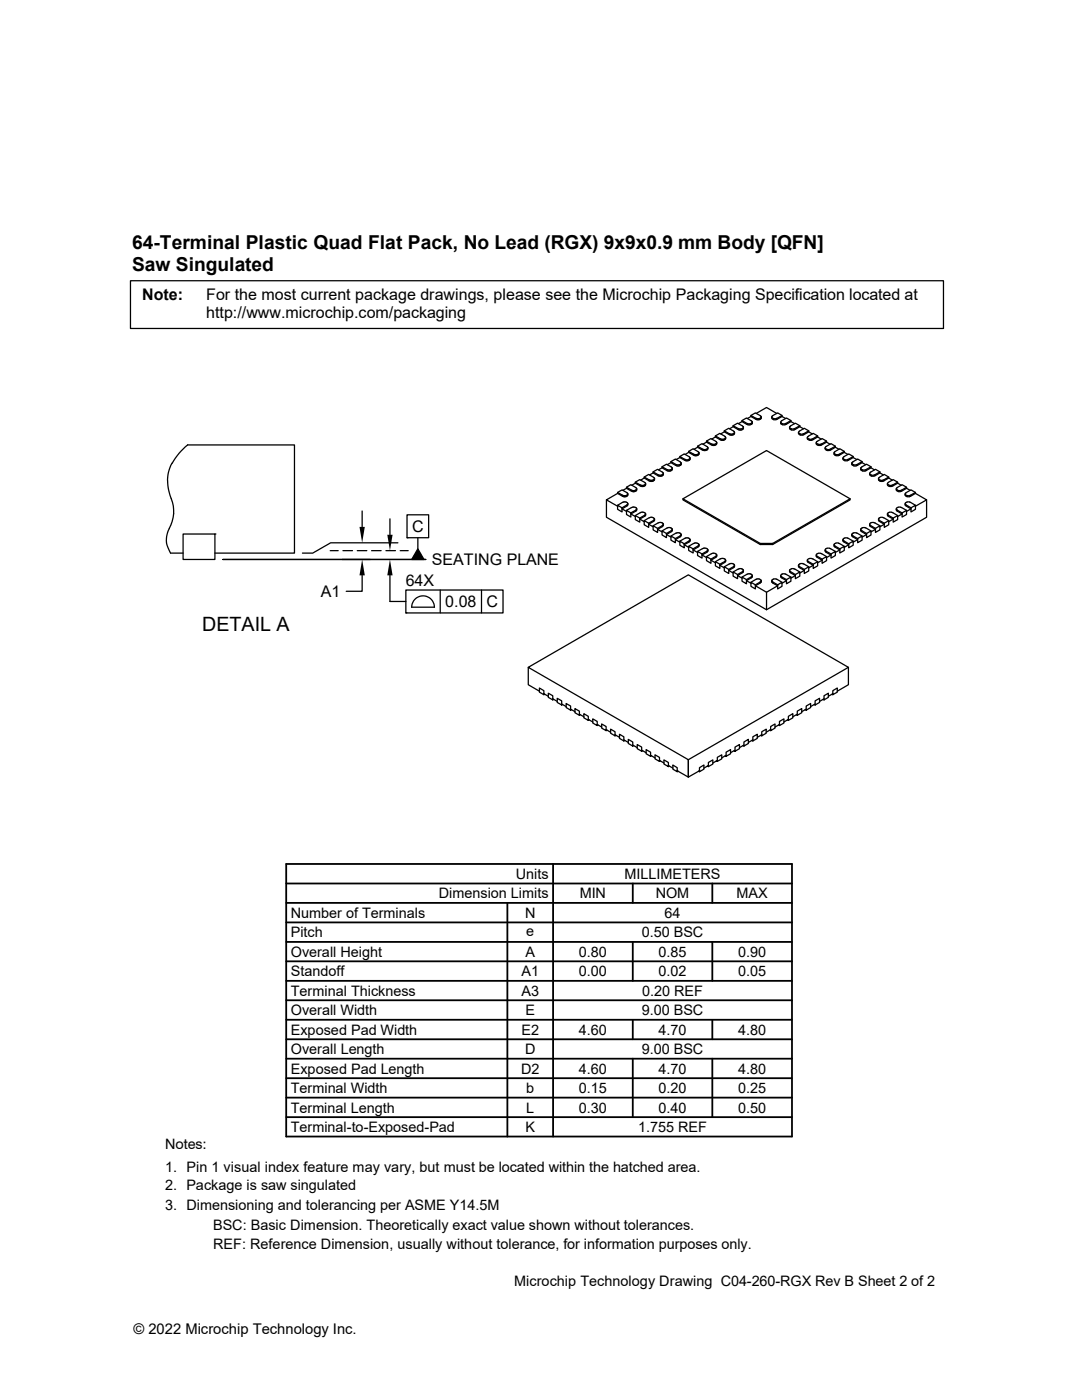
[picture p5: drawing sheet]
<svg xmlns="http://www.w3.org/2000/svg" width="216mm" height="279mm" viewBox="0 0 216 279" stroke-linecap="round" stroke-linejoin="round" font-family="sans-serif">
<g fill="none" stroke="#000" stroke-width=".25">
<path d="M26 56h162.3v9.6h-162.3zM34.3 92.5a8 8 0 0 0-.1 7 6.8 6.8 0 0 1-.4 6M37.4 88.8h21.4v21.6h-15.9M37.4 88.8l-1.7 1.7-1.3 2M121 99.8v3.4l32 18.5 31.9-18.5v-3.4M123.2 98.3l1.2 .6M123.2 98.5l-2.2 1.3 2.2 1.2M124.9 98.9h-.5M125 97.2l1.2 .7 .7-.1M125 97.5l-.7 .4M125.1 98.3l.1 .2M125.1 98.3l-1-.5-.9 .5v.2l1.2 .6 .7-.1"/>
<path d="M125.2 98.9l-.1 .1M125.2 98.4l.1 .2M125.3 98.6l-.4 .3M125.3 98.6l-.1 .3M126.7 98.1h-.5M126.8 96.4l-.7 .4M126.8 96.2l1.1 .6M127 97.4v.2M127 97.5l-1.1-.8-.9 .5v.3l1.2 .6M127 97.6l-.1 .2M127 97.6v.3l-.3 .2M128.4 97.1h-.5"/>
<path d="M128.4 96.9h-.5M128.5 95.4l-.7 .4M128.5 95.2l1.3 .7 .6-.1 .2-.3M128.8 96.6l-.4 .2M128.8 96.5v.4l-.4 .1M128.8 96.5l-.2-.2-.9-.6-.9 .5v.2l1.1 .6M128.8 96.5v.2M130.2 96.1h-.5M130.3 94.2l1.2 .6 .7-.1M130.3 94.4l-.7 .4M130.4 96h-.2M130.4 95.3l.2 .2"/>
<path d="M130.4 95.2l-1-.5-.9 .5v.2l1.2 .6M130.6 95.5v.3l-.2 .1M132 95h-.5M132.1 93.2l1.3 .6 .6-.1 .1-.2M132.1 93.4l-.7 .4M132.2 94.9l-.2 .1M132.3 94.6l-.1 .1M132.3 94.6l-.1-.3-1-.6-.9 .5v.2l1.2 .6M132.4 94.7l-.2 .2M132.4 94.5v.2M133.9 92.3l-.7 .4M133.9 92.1l1.1 .7"/>
<path d="M134 93.2l-1-.6-.9 .6v.2l1.2 .6 .7-.1M134 93.2l.1 .3M134.2 93.5l-.2 .4M135.6 93h-.6M135.6 92.8h-.6M135.7 91.1l.9 .6M135.7 91.3l-.8 .4M135.9 92.3v.1M135.9 92.3l-1.1-.7-.9 .5v.2l1.1 .6M135.9 92.8l-.3 .1M135.9 92.5l-.3 .3M135.9 92.4v.4"/>
<path d="M135.9 92.4v.2M136.3 99.5v.3l15.4 8.9h2.5l15.4-8.9v-.3M137.4 90.1l1.2 .6M137.4 90.3l-.7 .4M137.5 91.1l-1-.5-.8 .5v.2l1.1 .6 .4 .1a.45 .45 0 0 0 .5-.6M137.5 91.2l.2 .2M137.7 91.4l-.5 .4-.5-.1M139.1 90.9h-.5M139.1 90.7h-.5M139.2 89.3l-.7 .4M139.2 89l1.2 .7 .6-.1M139.4 90.3l.1 .1"/>
<path d="M139.4 90.3l-1.1-.7-.9 .5v.2l1.2 .6M139.4 90.7l-.3 .2M139.5 90.4l-.4 .3M139.5 90.4l-.1 .3M141 88l.9 .6M141 88.2l-.7 .4M141.2 89.7l-.5 .2-.5-.1M141.2 89.5l-.1 .1M141.2 89.2l-1.1-.7-.9 .5v.3l1 .5M141.2 89.2v.2M141.2 89.4v.3M141.2 89.4v.1"/>
<path d="M142 88.8l.1 .1M142.6 88.9h-.5M142.7 87l1.2 .7 .7-.1M142.7 87.2l-.7 .4M143 88.2v.1M143 88.2l-1.1-.7-.9 .5v.2l.9 .6M143 88.3l-.1 .2-.4 .2-.5-.1M143 88.3v.4l-.4 .2M143.7 87.8h.2M144.4 87.9h-.5M144.5 86l1.2 .6M144.5 86.2l-.7 .4"/>
<path d="M144.6 87.1l-1-.6-.9 .5v.2l1 .6M144.6 87.1l.2 .1-.1 .2M144.7 87.4l-.1 .1M144.8 87.5l-.4 .3M144.8 87.3v.2M146.2 86.8h-.5M146.2 86.6h-.5M146.3 85.2l-.7 .4M146.3 85l1 .5M146.4 86.5l-.2 .1M146.6 86.3l-.1-.2-1.1-.6-.9 .5v.2l1.2 .6M146.6 86.3l-.2 .2"/>
<path d="M146.6 86.3l-.1 .3-.3 .2M148.1 83.9l1.1 .7M148.1 84.1l-.7 .4M148.3 85.3a.63 .63 0 0 1-.3 .5 .63 .63 0 0 1-.7-.1M148.3 85.3l-.2-.3-.9-.5-.9 .5v.2l1 .5M148.3 85.3l-.1 .2-.4 .1-.5-.1M149.7 84.6h-.5M149.8 82.9l1.2 .6M149.8 83.1l-.7 .4M149.9 84.5l-.2 .1M150.1 84.2l-1.2-.8-.8 .5v.2l1.1 .7h.4l.5-.2M150.1 84.2l-.2 .3"/>
<path d="M150.1 84.2v.4M150.9 82.5l2.1-1.2 2 1.2M151.5 83.5h-.5M151.8 83.1l-1.1-.7-.9 .5v.2l1 .6 .6 .1a.48 .48 0 0 0 .5-.6M151.8 83.1l.1 .1M151.9 83.2l-.4 .3M154 83.2a.63 .63 0 0 0 .4 .6 .63 .63 0 0 0 .6-.1M154.1 83.1a.32 .32 0 0 0 .3 .4M154.1 83.1l1.1-.7 .8 .5v.2l-.9 .6M154.4 83.5h.5M155 83.5h-.1M155.8 84.2v.4"/>
<path d="M156 84l.9-.6 .9 .5v.2l-1.1 .7h-.4l-.5-.2M156 84a.25 .25 0 0 0-.2 .2 .25 .25 0 0 0 .2 .3M156 84.5l.1 .1M156 83.1l.8 .4M156 82.9l-.9 .6M156.1 84.6h.6M157.5 85.3v.2M157.6 85.5l.5 .3 .5-.1M157.8 84.1l.7 .4M157.8 83.9l-1.1 .7M158.6 85.5l-.7 .1a.3 .3 0 0 1-.3-.2 .3 .3 0 0 1 .1-.4l1-.5 .9 .5v.2l-1 .5M159.3 86.3l.1 .4 .3 .1"/>
<path d="M159.6 85.2l.7 .4M159.6 85l-1 .5M159.7 86.8h.5M159.7 86.6a.29 .29 0 0 1-.3-.2 .29 .29 0 0 1 .1-.4l1-.5 .9 .5v.2l-1.2 .6M159.7 86.6h.5M161.1 87.3v.4M161.1 87.2v.2M161.2 87.6l.3 .2M161.2 87.4l.1 .1M161.3 87.1l1-.6 .9 .5v.2l-1 .6M161.3 87.1l-.1 .1M161.4 86l-1.2 .6"/>
<path d="M161.4 86.2l.7 .4M161.5 87.9h.5M162.2 87.8h-.2M162.9 88.3v.4l.4 .2M162.9 88.2a.61 .61 0 0 0 1 .4M162.9 88.2l1.1-.7 .9 .5v.2l-.9 .6M163.2 87.2l.7 .4M163.2 87l-1.2 .7-.7-.1M163.3 88.9h.5M163.9 88.8l-.1 .1M164.7 89.4a.64 .64 0 0 0 .3 .5 .64 .64 0 0 0 .7-.1M164.8 89.1l1-.6 .9 .5v.3l-1 .5"/>
<path d="M164.8 89.1a.25 .25 0 0 0-.1 .2 .25 .25 0 0 0 .1 .3M164.9 88.2l.7 .4M164.9 88l-.9 .6M166.4 90.4l.1 .3M166.5 90.7l.3 .2M166.5 90.3a.32 .32 0 0 0 .3 .4M166.5 90.3l1.1-.7 .9 .5v.2l-1.2 .6M166.7 89l-1.2 .7-.7-.1M166.7 89.3l.7 .4M166.8 90.9h.5M166.8 90.7h.5M168.4 91.1l1-.5 .8 .5v.2l-1.1 .6-.4 .1a.48 .48 0 0 1-.5-.6"/>
<path d="M168.4 91.2a.29 .29 0 0 0-.2 .3 .29 .29 0 0 0 .4 .2h.6M168.5 90.3l.7 .4M168.5 90.1l-1.2 .6M170 92.4v.4M170 92.3v.3M170 92.8l.3 .1M170 92.5l.3 .3M170 92.3l1.1-.7 .9 .5v.2l-1.1 .6M170.2 91.3l.8 .4M170.2 91.1l-.9 .6M170.3 93h.6M170.3 92.8h.6"/>
<path d="M171.7 93.5v.2l.3 .2M171.9 93.2l1-.6 .9 .6v.2l-1.2 .6-.6-.1M172 92.1l-1.1 .7M172 92.3l.7 .4M173.5 94.5l.1 .3 .3 .2M173.6 94.6v-.3l1.1-.6 .9 .5v.2l-1.2 .6M173.8 93.2l-1.2 .6h-.5a.29 .29 0 0 1-.3-.2 .29 .29 0 0 1 .2-.4M173.8 93.4l.7 .4M173.9 95h.5M175.3 95.5v.3l.2 .1M175.5 95.2l.9-.5 .9 .5v.2l-1.1 .6M175.5 96h.2"/>
<path d="M175.6 94.4l.7 .4M175.6 94.2l-1.2 .6h-.4l-.4-.2M175.7 96.1h.5M177.1 96.5v.4l.3 .1M177.1 96.6l.2 .2M177.2 96.8h.2M177.2 96.3l1-.6 .9 .5v.2l-1.2 .6M177.3 96.3l-.2 .2v.2M177.3 95.4l.8 .4M177.3 95.2l-1.1 .6h-.5a.29 .29 0 0 1-.4-.2 .29 .29 0 0 1 .2-.3M177.4 97.1h.5M177.4 96.9h.5"/>
<path d="M178.8 97.6l.1 .3 .3 .2M178.9 97.4v.2l.1 .2M178.9 97.5l1.1-.8 .9 .5v.3l-1.2 .6M179.1 96.2l-1.2 .6M179.1 96.4l.7 .4M179.2 98.1h.5M180.6 98.6l.1 .3M180.7 98.4a.32 .32 0 0 0 .3 .5M180.8 98.3l1-.5 .9 .5v.2l-1.2 .6h-.4l-.4-.2M180.8 98.3l-.1 .2M180.9 97.2l-1.2 .7-.7-.1M180.9 97.5l.7 .4"/>
<path d="M181 98.9h.5M182.7 98.3l-1.2 .6M182.7 98.5l2.2 1.3-2.2 1.2M33.8 105.5a4.5 4.5 0 0 0 .2 4.9h2.5M36.5 106.6h6.4v5.1h-6.4zM42.9 106.6h.1M65.9 109.9h1.6M68.3 111.7h16.7h-40.5h29.4M68.4 109.9h1.9M71.3 109.9h1.9M72.3 114.8v3.2h-3.2M72.3 102v3.2"/>
<path d="M74.1 109.9h2M77 109.9h1.9M77.8 103.5v3.2M77.8 114.8v5.2h3.2M79.4 108.3h-13.4l-3.6 2.1h-2.1M79.9 109.9h1.5M81 117.8h19.4v4.5h-19.4zM81.2 102.7h4.3v4.6h-4.3zM81.2 107.3h.1M83.4 107.3v2.2M83.4 109.5l1.2 2.2h-2.5zM87.8 117.8v4.5"/>
<path d="M96.1 117.8v4.5M123.2 100.8l.9 .5v.9l-.9-.6zM124.4 100.2l-1.2 .6M124.9 100.2h-.5M124.9 100.2l.4 .3M125 101.9l.9 .5v.8l-.9-.5zM125.1 100.8l-1 .5M125.2 100.8l-1.1 .8 .9 .5M125.3 100.5l-.1 .4M125.3 100.5l-.2 .3M126.8 102.9l.9 .5v.8l-.9-.5zM127 101.6l-.1-.3-.6-.1-1.3 .7"/>
<path d="M127 101.6l-.1 .4-1 .6 .9 .5M127 101.6l-1.1 .8M127.9 102.3l-1.1 .6M128.4 102.2h-.5M128.4 102.3h.2M128.5 103.9l.9 .5v.8l-.9-.5zM128.6 103l-.9 .6 .8 .5M128.6 102.3l.2 .3M128.8 102.7l-1.1 .7M128.8 102.6v.2l-.2 .2M128.8 102.6v.1M129.5 103.3l-1 .6"/>
<path d="M129.7 103.3l-.2 .1M130.2 103.3h-.5M130.2 103.3l.4 .3M130.3 104.9l.9 .6v.8l-.9-.6zM130.6 103.6l-.1 .4-1.1 .6 .9 .5M130.6 103.6l-1.2 .8M132.1 106l.9 .5v.8l-.9-.5zM132.2 104.9a.33 .33 0 0 0 .1-.5 .33 .33 0 0 0-.4-.1h-.5l-1.1 .6M132.2 105.1l-1 .5 .9 .6M132.2 104.9l-1 .6M132.4 104.8l-.2 .3M132.4 104.6v.2"/>
<path d="M133.9 107l.9 .5v.8l-.9-.5zM134.1 106l-1.1 .7 .9 .5M134.1 105.5v.1M134.1 105.5l-.3-.2h-.4l-1.3 .7M134.1 105.6l-.1 .3-1 .6M134.2 105.6l-.1 .4M134.9 106.4l-1 .6M134.9 106.4l.7-.1 .3 .4M135.7 108l.8 .5v.8l-.8-.5zM135.7 106.9l-.9 .6M135.9 106.7l-.1 .4-1 .6 .9 .5M135.9 106.7l-.2 .2"/>
<path d="M136.8 107.4l-1.1 .6M137.3 107.4h-.5M137.3 107.4h.2M137.4 109l.9 .5v.9l-.9-.5zM137.5 107.5l.1 .1M137.5 108.2l-1 .5 .9 .5M137.5 107.9l-1 .6M137.6 107.6l.1 .1M137.6 108l-.1 .1M137.7 107.7l-.1 .3M137.7 107.7l-.2 .2M138.4 108.5l-1 .5"/>
<path d="M138.6 108.4l-.2 .1M139.1 108.4h-.5M139.1 108.4l.4 .3M139.2 110l.9 .6v.8l-.9-.5zM139.3 109.2l-1 .5 .9 .6M139.5 108.7l-.2 .5M139.5 108.7l-.1 .2-1.1 .6M140.4 109.4l-1.2 .6M140.9 109.4h-.5M140.9 109.4l.3 .2M141 111.1l.9 .5v.8l-.9-.5zM141.1 110l-1 .6"/>
<path d="M141.2 109.9l-.2 .1M141.2 110.1l-1.1 .7 .9 .5M141.2 109.6v.1M141.2 109.7v.2M141.2 109.7v.4M141.9 110.5l-.9 .6M142.7 112.1l.9 .5v.8l-.9-.5zM142.8 110.5l.2 .3M142.8 111.2l-.9 .6 .8 .5M142.8 110.5l-.3-.1-.5 .1M143 110.8l-.1 .2-1 .6M143 110.8l-.2 .4"/>
<path d="M143.9 111.5l-1.2 .6M144.4 111.5h-.5M144.4 111.5a.32 .32 0 0 1 .3 .4M144.5 113.1l.9 .5v.8l-.9-.5zM144.6 112.1l-1 .5M144.7 111.9l-.1 .1M144.8 112l-.1 .2-1.1 .6 .9 .5M144.8 111.8v.2M146.3 114.2l.9 .5v.8l-.9-.5zM146.4 113.1l-1 .5M146.6 112.8l-.2-.2-.6-.1-1.3 .6M146.6 112.8l-.1 .4-1.1 .6 .9 .6"/>
<path d="M146.6 112.8l-.2 .3M147.3 113.6l-1 .6M147.5 113.5l-.2 .1M148 113.5h-.5M148 113.5l.3 .2M148.1 115.2l.8 .5v.8l-.8-.5zM148.3 113.7v.1M148.3 114.2l-1.1 .7 .9 .5M148.3 113.8l-.1 .2-1 .7M148.3 113.8v.4M149.8 116.2l.9 .5v.8l-.9-.5zM149.9 115.1l-1 .6"/>
<path d="M150.1 114.9l-.2-.3-.5-.1-1.3 .7M150.1 114.9l-.1 .4-1.1 .6 .9 .5M150.1 114.9l-.2 .2M150.8 115.6l-1 .6M151 115.6h-.2M151.5 115.5h-.5M151.5 115.6l.4 .3M151.7 108.5l-15.4-9 16.7-9.6 16.6 9.6-15.4 9M151.8 116l-1.1 .7M151.9 115.9l-.1 .3M151.9 115.9l-.1 .1M153 118.2v3.5"/>
<path d="M154 115.9l.1 .3M154.1 116l1.1 .7M154.1 116.2l1.1 .7-2.2 1.3-2.3-1.3 1.1-.7M154.2 108.5h-2.5v.2M154.2 108.5v.2M154.4 115.6l-.4 .2 .1 .2M154.4 115.5h.5M154.9 115.6h.1M155.1 115.6l.9 .6M155.2 116.7l.8-.5v.8l-.8 .5zM155.8 114.9v.2l.2 .2M156 115.1l.9 .6"/>
<path d="M156 114.6l.5-.1 1.3 .7M156 115.3l.9 .6-.9 .5M156 114.6a.25 .25 0 0 0-.2 .3 .25 .25 0 0 0 .2 .2M156.9 115.7l.9-.5v.8l-.9 .5zM157.5 113.8v.2M157.6 114v.2M157.6 113.7l.1 .3 1 .7M157.6 114.2l1.1 .7-.9 .5M157.9 113.5l-.3 .2M157.9 113.5h.5M158.4 113.5l1.2 .7M158.7 114.7l.9-.5v.8l-.9 .5z"/>
<path d="M159.3 112.8l.1 .4 1.1 .6-.9 .6M159.5 113.1l1 .5M159.5 113.1a.36 .36 0 0 1 0-.6 .36 .36 0 0 1 .5 0l1.4 .6M160.5 113.6l.9-.5v.8l-.9 .5zM161.1 111.8v.3M161.1 111.7v.2M161.2 111.9l.1 .1M161.2 112.1l1.1 .7-.9 .5M161.3 112.1l1 .5M161.5 111.5l-.3 .2M161.5 111.5h.5M162 111.5l1.2 .6"/>
<path d="M162.3 112.6l.9-.5v.8l-.9 .5zM162.9 110.8l.1 .4M163 110.5a.25 .25 0 0 0-.1 .3 .25 .25 0 0 0 .2 .2l.9 .6M163.1 110.5h.8l1 .6M163.1 111.2l.9 .6-.8 .5M164 111.6l.9-.5v.8l-.9 .5zM164.7 109.7v.3l.1 .2M164.7 109.9l.1 .1M164.8 110l1 .6M164.8 110.2l1 .6-.9 .5M164.8 109.5l-.1 .2v.2M165 109.4l-.2 .1"/>
<path d="M165 109.4h.5M165.5 109.4l1.2 .6M165.8 110.6l.9-.6v.9l-.9 .5zM166.4 108.7l.2 .5M166.6 109.2l1 .5-.9 .6M166.8 108.4a.29 .29 0 0 0-.4 .2 .29 .29 0 0 0 .2 .4l1 .5M166.8 108.4h.5M167.3 108.4l.2 .1M167.5 108.5l1 .5M167.6 109.5l.9-.5v.9l-.9 .5zM168.2 107.7l.1 .3M168.3 107.6l-.1 .2 .2 .1"/>
<path d="M168.3 108l1.1 .7-.9 .5M168.4 107.9l1 .6M168.6 107.4l-.3 .2M168.6 107.4h.5M169.1 107.4l1.1 .6M169.4 108.5l.8-.5v.8l-.8 .5zM170 106.7v.3M170 106.6v.2M170 106.8l.2 .1M170 107l1.1 .7-.9 .5M170.2 106.9l.9 .6M171 106.4l-.5-.1-.5 .3"/>
<path d="M171 106.4l1 .6M171.1 107.5l.9-.5v.8l-.9 .5zM171.7 105.6l.1 .4M171.8 105.5l.1 .4 1 .6M171.8 106l1.1 .7-.9 .5M172.8 105.4l-.5-.1-.5 .2M172.8 105.4l1 .6M172.9 106.5l.9-.5v.8l-.9 .5zM173.5 104.6l.2 .5M173.7 105.1l1 .5-.9 .6M174.7 105.5l.9-.6v.8l-.9 .6zM175.3 103.6l.1 .4 1 .6-.8 .5"/>
<path d="M175.6 104.9l-1.1-.6h-.6a.3 .3 0 0 0-.4 .2 .3 .3 0 0 0 .2 .4l1 .6M175.7 103.3a.29 .29 0 0 0-.4 .2 .29 .29 0 0 0 .2 .3l.9 .6M175.7 103.3h.5M176.2 103.3l.1 .1M176.4 103.3l.9 .6M176.4 104.4l.9-.5v.8l-.9 .5zM177.1 102.6v.2l.2 .2M177.1 102.7l.2 .1M177.2 102.8l1 .6M177.2 103l1 .6-.9 .5M177.3 102.3l-.2 .2v.2M177.4 102.3h-.1"/>
<path d="M177.4 102.2h.5M177.9 102.3l1.2 .6M178.2 103.4l.9-.5v.8l-.9 .5zM178.8 101.6l.2 .4 1 .6-.9 .5M180 102.4l.9-.5v.8l-.9 .5zM180.6 100.5l.1 .4M180.7 100.8l.1 .2M180.8 100.8l1 .5M180.8 101l1 .6-.9 .5M180.8 100.3a.25 .25 0 0 0-.2 .2 .25 .25 0 0 0 .2 .3M180.9 101.9l-1.1-.6-.6-.1a.3 .3 0 0 0-.3 .2 .3 .3 0 0 0 .1 .4l1 .6M181 100.2l-.2 .1"/>
<path d="M181 100.2h.5M181.5 100.2l1.2 .6M181.8 101.3l.9-.5v.8l-.9 .6zM81 122.3h.1M82.1 121.2h4.6a2.26 2.26 0 0 0-2.3-2.3 2.26 2.26 0 0 0-2.3 2.3M105.4 133.2v3.5l2.2 1.2M108.5 138.5l.9 .5M108.7 138.6h-.2l-.9-.5v-.8l.9 .5v.8M110.3 139.5l.9 .5M110.5 139.6l-.2 .1-.9-.5v-.9l.9 .6v.8M164.2 139.6l.2 .1 .9-.5v-.9l-.9 .6v.8M164.4 139.5l-.9 .5"/>
<path d="M166 138.6h.2l.9-.5v-.8l-.9 .5v.8M166.2 138.5l-.9 .5M169.3 133.2v3.5l-2.2 1.2M112.1 140.5l.9 .5M112.2 140.6l-.1 .1-.9-.5v-.8l.9 .5v.8M113.9 141.5l.8 .5M114 141.6l-.1 .1-.9-.5v-.8l.9 .5v.8M115.6 142.5l.9 .5M115.8 142.6l-.2 .1-.9-.5v-.8l.9 .5v.8M117.4 143.6l.9 .5M117.6 143.7l-.2 .1-.9-.5v-.9l.9 .6v.8M119.2 144.6l.9 .5"/>
<path d="M119.3 144.7l-.1 .1-.9-.5v-.8l.9 .5v.8M120.9 145.6l.9 .5M121.1 145.7l-.2 .1-.8-.5v-.8l.8 .5v.8M122.7 146.6l.9 .6M122.9 146.7l-.2 .2-.9-.6v-.8l.9 .5v.9M124.5 147.7l.9 .5M124.7 147.8l-.2 .1-.9-.5v-.9l.9 .5v.9M126.3 148.7l.8 .5M126.4 148.8l-.1 .1-.9-.5v-.8l.9 .5v.8M128 149.7l.9 .5M128.2 149.8l-.2 .1-.9-.5v-.8l.9 .5v.8M129.8 150.7l.9 .6"/>
<path d="M130 150.8l-.2 .1-.9-.5v-.8l.9 .5v.8M131.6 151.8l.9 .5M131.8 151.9l-.2 .1-.9-.6v-.8l.9 .6v.8M133.4 152.8l.9 .5M133.5 152.9l-.1 .1-.9-.5v-.8l.9 .5v.8M135.3 153.9l-.2 .1-.8-.5v-.8l.8 .5v.8M139.4 153.9l.2 .1 .9-.5v-.8l-.9 .5v.8M139.6 153.8l-2.2 1.3v-3.5l-32-18.4 32-18.5 31.9 18.5-31.9 18.4v3.5l-2.3-1.3M141.2 152.9l.2 .1 .8-.5v-.8l-.8 .5v.8M141.4 152.8l-.9 .5M142.9 151.9l.2 .1 .9-.6v-.8l-.9 .6v.8M143.1 151.8l-.9 .5"/>
<path d="M144.7 150.8l.2 .1 .9-.5v-.8l-.9 .5v.8M144.9 150.7l-.9 .6M146.5 149.8l.2 .1 .9-.5v-.8l-.9 .5v.8M146.7 149.7l-.9 .5M148.3 148.8l.1 .1 .9-.5v-.8l-.9 .5v.8M148.4 148.7l-.8 .5M150.1 147.8l.1 .1 .9-.5v-.9l-.9 .5v.9M150.2 147.7l-.9 .5M151.8 146.7l.2 .2 .9-.6v-.8l-.9 .5v.9M152 146.6l-.9 .6M153.6 145.7l.2 .1 .8-.5v-.8l-.8 .5v.8M153.8 145.6l-.9 .5"/>
<path d="M155.4 144.7l.1 .1 .9-.5v-.8l-.9 .5v.8M155.5 144.6l-.9 .5M157.1 143.7l.2 .1 .9-.5v-.9l-.9 .6v.8M157.3 143.6l-.9 .5M158.9 142.6l.2 .1 .9-.5v-.8l-.9 .5v.8M159.1 142.5l-.9 .5M160.7 141.6l.2 .1 .9-.5v-.8l-.9 .5v.8M160.9 141.5l-.9 .5M162.5 140.6l.1 .1 .9-.5v-.8l-.9 .5v.8M162.6 140.5l-.8 .5"/>
</g>
<path d="M71.7 105.2h1.1l-.5 3.1zM72.3 111.7l.5 3.1h-1.1zM77.8 111.7l.5 3.1h-1zM77.3 106.7h1l-.5 3.2zM83.4 109.5l1.2 2.2h-2.5z" fill="#000"/>
<g fill="none" stroke="#000" stroke-width=".36">
<path d="M57.1 176.3h100.9M57.1 172.4h100.9v54.4h-100.9zM110.4 172.4v54.4M126.3 176.3v3.9M142.1 176.3v3.9M57.1 191.9h100.9M57.1 188h100.9M57.1 184.1h100.9M57.1 180.2h100.9M57.1 199.6h100.9M57.1 195.7h100.9M101.2 180.2v46.6"/>
<path d="M126.3 188v7.7M142.1 188v7.7M57.1 211.3h100.9M57.1 219.1h100.9M57.1 203.5h100.9M57.1 207.4h100.9M57.1 215.2h100.9M126.3 203.5v3.9M126.3 211.3v11.6M142.1 203.5v3.9M142.1 211.3v11.6M57.1 222.9h100.9"/>
</g>
<text font-size="3.9" x="40.3" y="125.9">DETAIL A</text>
<g font-size="3.8">
<text x="26.4" y="49.6">64-Terminal Plastic Quad Flat Pack, No Lead (RGX) 9x9x0.9 mm Body [QFN]</text>
<text x="26.4" y="54">Saw Singulated</text>
</g>
<g font-size="3.2">
<text x="28.4" y="59.8">Note:</text>
<text x="41.1" y="59.8">For the most current package drawings, please see the Microchip Packaging Specification located at</text>
<text x="41.1" y="63.5">http://www.microchip.com/packaging</text>
<text x="82.2" y="106.2">C</text>
<text x="86.1" y="112.8">SEATING PLANE</text>
<text x="64" y="119.1">A1</text>
<text x="81" y="117">64X</text>
<text x="88.9" y="121.2">0.08</text>
<text x="97" y="121.2">C</text>
</g>
<g font-size="2.9">
<text x="87.6" y="179.3">Dimension Limits</text>
<text x="102.9" y="175.4">Units</text>
<text x="115.7" y="179.3">MIN</text>
<text x="124.6" y="175.4">MILLIMETERS</text>
<text x="130.9" y="179.3">NOM</text>
<text x="147" y="179.3">MAX</text>
<text x="58" y="183.2">Number of Terminals</text>
<text x="104.8" y="183.2">N</text>
<text x="132.6" y="183.2">64</text>
<text x="58" y="190.9">Overall Height</text>
<text x="58" y="187">Pitch</text>
<text x="104.8" y="190.9">A</text>
<text x="105" y="186.8">e</text>
<text x="115.5" y="190.9">0.80</text>
<text x="128" y="187">0.50 BSC</text>
<text x="131.4" y="190.9">0.85</text>
<text x="147.3" y="190.9">0.90</text>
<text x="58" y="194.8">Standoff</text>
<text x="104.1" y="194.8">A1</text>
<text x="115.5" y="194.8">0.00</text>
<text x="131.4" y="194.8">0.02</text>
<text x="147.3" y="194.8">0.05</text>
<text x="58" y="202.6">Overall Width</text>
<text x="58" y="198.7">Terminal Thickness</text>
<text x="104.1" y="198.7">A3</text>
<text x="104.8" y="202.6">E</text>
<text x="128" y="202.6">9.00 BSC</text>
<text x="128.1" y="198.7">0.20 REF</text>
<text x="58" y="206.5">Exposed Pad Width</text>
<text x="104.1" y="206.5">E2</text>
<text x="115.5" y="206.5">4.60</text>
<text x="131.4" y="206.5">4.70</text>
<text x="147.3" y="206.5">4.80</text>
<text x="58" y="210.4">Overall Length</text>
<text x="58" y="214.3">Exposed Pad Length</text>
<text x="104" y="214.3">D2</text>
<text x="104.8" y="210.4">D</text>
<text x="115.5" y="214.3">4.60</text>
<text x="128" y="210.4">9.00 BSC</text>
<text x="131.4" y="214.3">4.70</text>
<text x="147.3" y="214.3">4.80</text>
<text x="58" y="218.1">Terminal Width</text>
<text x="105" y="218.1">b</text>
<text x="115.5" y="218.1">0.15</text>
<text x="131.4" y="218.1">0.20</text>
<text x="147.3" y="218.1">0.25</text>
<text x="58" y="222">Terminal Length</text>
<text x="58" y="225.9">Terminal-to-Exposed-Pad</text>
<text x="104.8" y="225.9">K</text>
<text x="105" y="222">L</text>
<text x="115.5" y="222">0.30</text>
<text x="127.3" y="225.9">1.755 REF</text>
<text x="131.4" y="222">0.40</text>
<text x="147.3" y="222">0.50</text>
<text x="32.9" y="233.9">1. Pin 1 visual index feature may vary, but must be located within the hatched area.</text>
<text x="32.9" y="229.3">Notes:</text>
<text x="32.9" y="237.5">2. Package is saw singulated</text>
<text x="32.9" y="241.5">3. Dimensioning and tolerancing per ASME Y14.5M</text>
<text x="42.5" y="245.5">BSC: Basic Dimension. Theoretically exact value shown without tolerances.</text>
<text x="42.5" y="249.2">REF: Reference Dimension, usually without tolerance, for information purposes only.</text>
<text x="102.6" y="256.6">Microchip Technology Drawing C04-260-RGX Rev B Sheet 2 of 2</text>
<text x="26.6" y="266.3">© 2022 Microchip Technology Inc.</text>
</g>
</svg>
